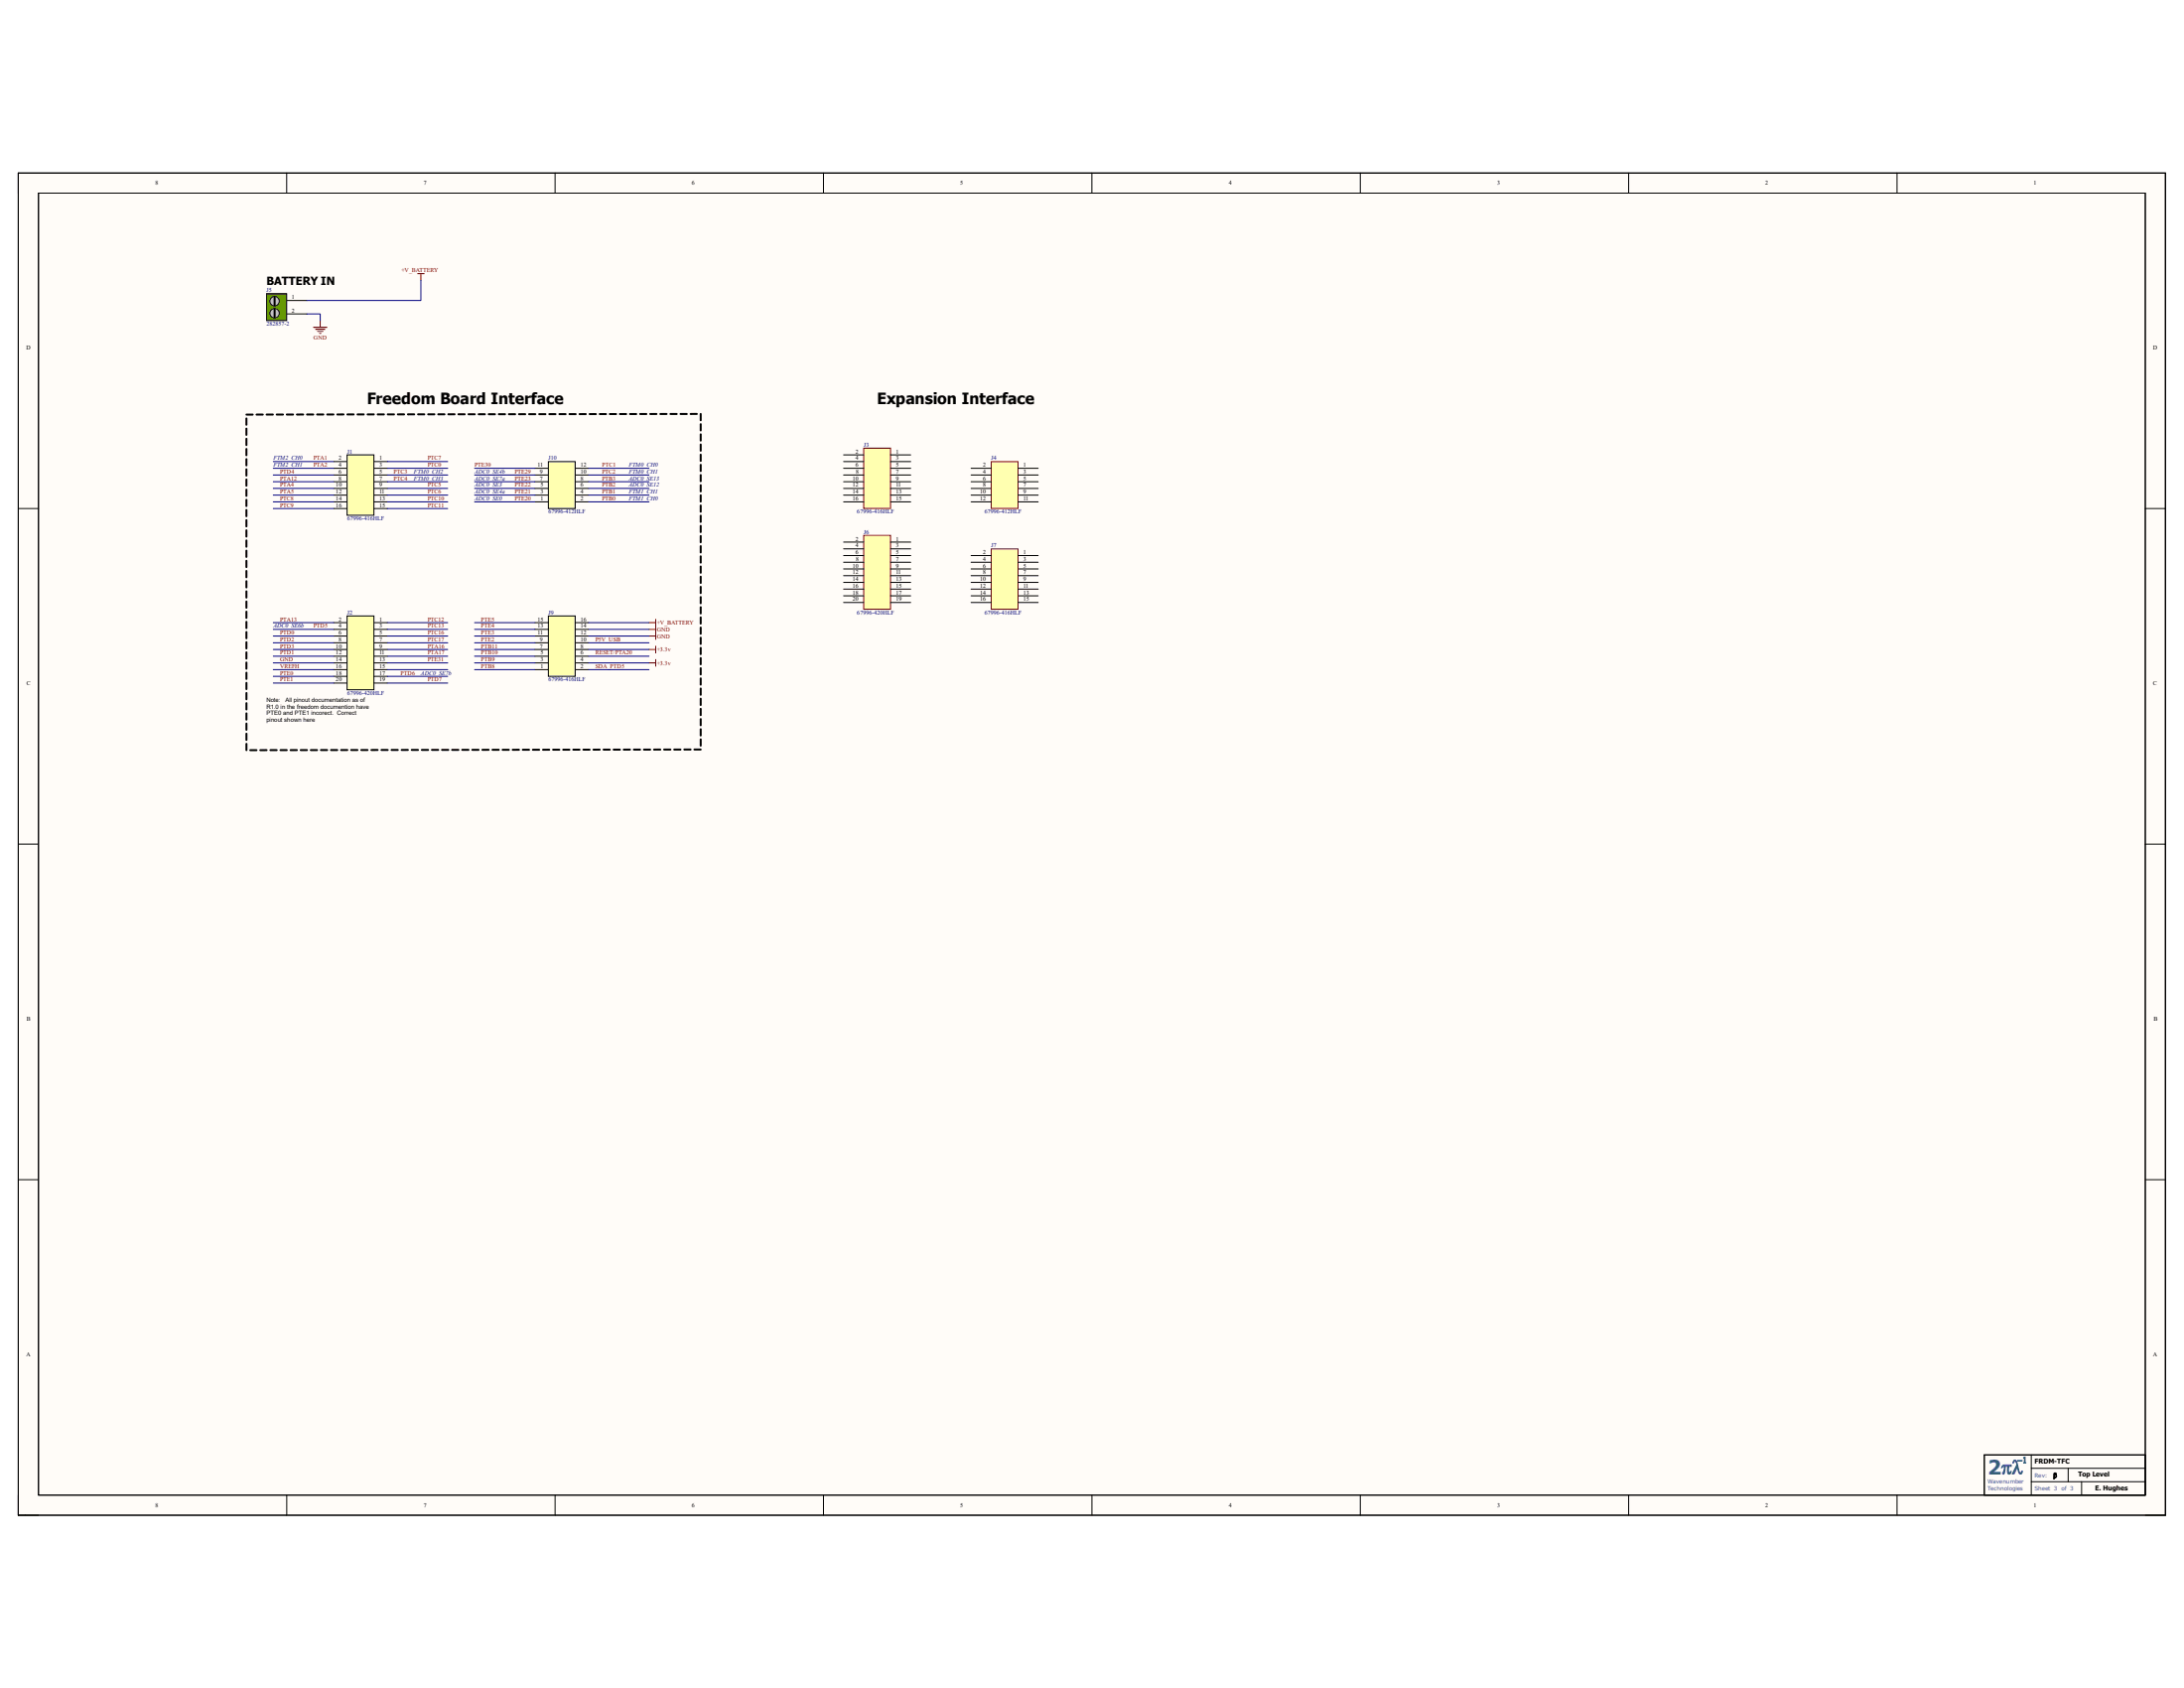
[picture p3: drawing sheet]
<svg xmlns="http://www.w3.org/2000/svg" width="279mm" height="216mm" viewBox="0 0 279 216" stroke-linecap="round" stroke-linejoin="round" font-family="sans-serif">
<path d="M2.3 22.1h274.7v171.7h-274.7z" fill-rule="evenodd" fill="#fffcf8"/>
<path d="M2.3 22.1h274.7v171.7h-274.7z" fill="none" stroke="#000" stroke-width=".13"/>
<path d="M4.9 24.7h269.5v166.5h-269.5z" fill-rule="evenodd" fill="#fffcf8"/>
<g fill="none" stroke="#000" stroke-width=".13">
<path d="M2.3 22.1h274.7v171.7h-274.7zM4.9 24.7h269.5v166.5h-269.5zM36.7 22.1v2.6M36.7 38.4h2.6M71 22.1v2.6M105.3 22.1v2.6M139.7 22.1v2.6M174 22.1v2.6M208.4 22.1v2.6M242.7 22.1v2.6M36.7 40.2h2.6M2.3 65h2.6"/>
<path d="M274.4 65h2.6M2.3 108h2.6M274.4 108h2.6M2.3 150.9h2.6M274.4 150.9h2.6M36.7 191.2v2.6M71 191.2v2.6M105.3 191.2v2.6M139.7 191.2v2.6M174 191.2v2.6M208.4 191.2v2.6M242.7 191.2v2.6"/>
<path d="M259.9 186.1v5.1M259.9 187.8h14.5M259.9 189.5h14.5M264.6 187.8v1.7M266.3 189.5v1.7M274.4 186.1h-20.5v5.1"/>
</g>
<path d="M34.1 37.6h2.6v3.4h-2.6z" fill-rule="evenodd" fill="#690"/>
<path d="M34.1 37.6h2.6v3.4h-2.6z" fill="none" stroke="#101010" stroke-width=".13"/>
<circle cx="35.1" cy="38.5" r=".6" fill="#c0c0c0"/>
<circle cx="35.1" cy="38.5" r=".6" fill="none" stroke="#101010" stroke-width=".13"/>
<path d="M35.1 38v1" fill="none" stroke="#000" stroke-width=".25"/>
<circle cx="35.1" cy="40.1" r=".6" fill="#c0c0c0"/>
<circle cx="35.1" cy="40.1" r=".6" fill="none" stroke="#101010" stroke-width=".13"/>
<path d="M35.1 39.6v1" fill="none" stroke="#000" stroke-width=".25"/>
<path d="M53.4 35h.9M53.8 35v.9" fill="none" stroke="#800000" stroke-width=".13"/>
<path d="M42.7 79.6h1.7M47.8 79.6h1.8M42.7 80.5h1.7M42.7 81.4h1.7M42.7 82.2h1.7M42.7 83.1h1.7M42.7 83.9h1.7M47.8 80.5h1.8M47.8 81.4h1.8M47.8 82.2h1.8M47.8 83.1h1.8M47.8 83.9h1.8" fill="none" stroke="#000" stroke-width=".13"/>
<path d="M44.4 78.8h3.4v9.4h-3.4z" fill-rule="evenodd" fill="#ffffb0"/>
<g fill="none" stroke="#000" stroke-width=".13">
<path d="M42.7 59h1.7M42.7 59.9h1.7M47.8 59h1.8M47.8 59.9h1.8M42.7 60.8h1.7M42.7 61.6h1.7M42.7 62.5h1.7M42.7 63.3h1.7M44.4 78.8h3.4v9.4h-3.4zM47.8 60.8h1.8M47.8 61.6h1.8M47.8 62.5h1.8"/>
<path d="M47.8 63.3h1.8M42.7 84.8h1.7M42.7 85.6h1.7M42.7 86.5h1.7M42.7 87.4h1.7M47.8 84.8h1.8M47.8 85.6h1.8M47.8 86.5h1.8M47.8 87.4h1.8"/>
</g>
<path d="M44.4 58.2h3.4v7.7h-3.4z" fill-rule="evenodd" fill="#ffffb0"/>
<g fill="none" stroke="#000" stroke-width=".13">
<path d="M44.4 58.2h3.4v7.7h-3.4zM68.4 59.9h1.8M73.6 59.9h1.7M42.7 64.2h1.7M42.7 65h1.7M47.8 64.2h1.8M47.8 65h1.8M68.4 64.2h1.8M68.4 63.3h1.8M68.4 62.5h1.8M68.4 61.6h1.8M68.4 60.8h1.8"/>
<path d="M73.6 64.2h1.7M73.6 63.3h1.7M73.6 62.5h1.7M73.6 61.6h1.7M73.6 60.8h1.7"/>
</g>
<path d="M70.2 59h3.4v6h-3.4z" fill-rule="evenodd" fill="#ffffb0"/>
<g fill="none" stroke="#000" stroke-width=".13">
<path d="M70.2 59h3.4v6h-3.4zM68.4 85.6h1.8M68.4 84.8h1.8M68.4 83.9h1.8M68.4 83.1h1.8M68.4 82.2h1.8M68.4 81.4h1.8M73.6 85.6h1.7M73.6 84.8h1.7M73.6 83.9h1.7M73.6 83.1h1.7M73.6 82.2h1.7"/>
<path d="M73.6 81.4h1.7"/>
</g>
<path d="M70.2 78.8h3.4v7.7h-3.4z" fill-rule="evenodd" fill="#ffffb0"/>
<path d="M68.4 79.6h1.8M70.2 78.8h3.4v7.7h-3.4zM73.6 79.6h1.7M68.4 80.5h1.8M73.6 80.5h1.7" fill="none" stroke="#000" stroke-width=".13"/>
<g fill="none" stroke="#000" stroke-width=".25">
<path d="M31.5 53.5v.8M31.5 54.8v.8M31.5 56.1v.8M31.5 57.4v.8M31.5 58.7v.8M31.5 53h.8M33.6 53h-.8M34.9 53h-.8M35.4 53h.8M36.7 53h.8M38.8 53h-.8M39.3 53h.8"/>
<path d="M40.6 53h.8M42.7 53h-.8M44 53h-.9M44.4 53h.8M45.7 53h.8M47.8 53h-.8M48.3 53h.8M49.6 53h.8M51.7 53h-.8M53 53h-.8M53.5 53h.8M54.8 53h.8"/>
<path d="M56.9 53h-.8M58.2 53h-.8M58.6 53h.9M59.9 53h.8M62 53h-.8M62.5 53h.8M63.8 53h.8M65.9 53h-.8M67.2 53h-.8M67.7 53h.8M69 53h.8M71.1 53h-.8"/>
<path d="M71.6 53h.8M72.9 53h.8M74.9 53h-.8M76.2 53h-.8M76.7 53h.8M78 53h.8M80.1 53h-.8M80.6 53h.8M81.9 53h.8M84 53h-.8M85.3 52.9l-.8 .1M85.8 52.9h.8"/>
<path d="M87.1 52.9h.8M89.2 52.9h-.9M89.6 52.9v.9M89.6 54.2v.9M89.6 55.5v.9M89.6 56.8v.9M89.6 58.1v.9M89.6 59.4v.9M31.5 60v.8M31.5 61.3v.8M31.5 62.6v.8M31.5 63.9v.8"/>
<path d="M31.5 65.2v.8M31.5 66.5v.8M31.5 67.8v.8M31.5 69.1v.8M31.5 70.4v.8M31.5 71.7v.8M31.5 73v.8M31.5 74.3v.8M31.5 75.6v.8M31.5 76.9v.8M31.5 78.2v.8M31.5 79.5v.8"/>
<path d="M89.6 60.7v.9M89.6 62.1v.8M89.6 63.3v.9M89.6 64.6v.9M89.6 66v.8M89.6 67.3v.8M89.6 68.6v.8M89.6 69.8v.9M89.6 71.2v.8M89.6 72.5v.8M89.6 73.8v.8M89.6 75.1v.8"/>
<path d="M89.6 76.4v.8M89.6 77.7v.8M89.6 79v.8M31.5 80.8v.8M31.5 82.1v.8M31.5 83.4v.8M31.5 84.7v.8M31.5 86v.8M31.5 87.3v.8M31.5 88.6v.8M31.5 89.9v.8M31.5 91.2v.8"/>
<path d="M31.5 92.5v.9M31.5 93.8v.8M31.5 95.1v.8M32 95.9h.8M34.1 95.9h-.8M34.6 95.9h.8M35.9 95.9h.8M38 95.9h-.8M38.5 95.9h.8M39.8 95.9h.8M41.1 95.9h.8M42.3 95.9h.8"/>
<path d="M44.4 95.9h-.8M44.9 95.9h.8M46.2 95.9h.8M48.3 95.9h-.8M48.8 95.9h.8M50.1 95.9h.8M52.2 95.9h-.8M52.7 95.9h.8M54 95.9h.8M55.3 95.9h.8M56.5 95.9h.9M57.8 95.9h.8"/>
<path d="M59.1 95.9h.8M60.4 95.9h.8M62.5 95.9h-.8M63 95.9h.8M64.3 95.9h.8M66.4 95.9h-.8M66.9 95.9h.8M68.2 95.9h.8M70.3 95.9h-.8M70.8 95.9h.8M72 95.9h.9M73.3 95.9h.8"/>
<path d="M74.6 95.9h.8M76.7 95.9h-.8M77.2 95.9h.8M78.5 95.9h.8M80.6 95.9h-.8M81.1 95.9h.8M82.4 95.9h.8M84.5 95.9h-.8M85 95.9h.8M86.2 95.9h.9M87.5 95.9h.8M88.8 95.9h.8"/>
<path d="M89.6 80.3v.8M89.6 81.6v.8M89.6 82.9v.8M89.6 84.2v.8M89.6 85.5v.8M89.6 86.8v.8M89.6 88.1v.8M89.6 89.4v.8M89.6 90.7v.8M89.6 92v.8M89.6 93.3v.8M89.6 94.6v.8"/>
</g>
<g fill="none" stroke="#800000" stroke-width=".13">
<path d="M40.1 41.9h1.7M40.4 42.1h1.2M40.6 42.4h.7M40.9 42.6h.2M41 41v.9M83 79.6h.9M83.9 79.2v2.6M83 84.8h.9M83 83.1h.9M83 80.5h.9M83 81.4h.9M83.9 82.6v.9"/>
<path d="M83.9 84.4v.8"/>
</g>
<path d="M126.8 59h3.4v6h-3.4z" fill-rule="evenodd" fill="#ffffb0"/>
<path d="M126.8 59h3.4v6h-3.4z" fill="none" stroke="#800000" stroke-width=".13"/>
<path d="M124.2 59.9h2.6M130.2 59.9h2.6M124.2 60.8h2.6M124.2 61.6h2.6M124.2 62.5h2.6M124.2 63.3h2.6M124.2 64.2h2.6M130.2 60.8h2.6M130.2 61.6h2.6M130.2 62.5h2.6M130.2 63.3h2.6M130.2 64.2h2.6" fill="none" stroke="#000" stroke-width=".13"/>
<path d="M126.8 70.2h3.4v7.7h-3.4z" fill-rule="evenodd" fill="#ffffb0"/>
<path d="M126.8 70.2h3.4v7.7h-3.4z" fill="none" stroke="#800000" stroke-width=".13"/>
<g fill="none" stroke="#000" stroke-width=".13">
<path d="M124.2 71.1h2.6M124.2 71.9h2.6M124.2 72.8h2.6M124.2 73.6h2.6M124.2 74.5h2.6M124.2 75.3h2.6M124.2 76.2h2.6M124.2 77.1h2.6M130.2 71.1h2.6M130.2 71.9h2.6M130.2 72.8h2.6M130.2 73.6h2.6"/>
<path d="M130.2 74.5h2.6M130.2 75.3h2.6M130.2 76.2h2.6M130.2 77.1h2.6"/>
</g>
<path d="M110.5 68.5h3.4v9.4h-3.4z" fill-rule="evenodd" fill="#ffffb0"/>
<path d="M110.5 68.5h3.4v9.4h-3.4z" fill="none" stroke="#800000" stroke-width=".13"/>
<g fill="none" stroke="#000" stroke-width=".13">
<path d="M107.9 69.3h2.6M107.9 70.2h2.6M107.9 71.1h2.6M107.9 71.9h2.6M107.9 72.8h2.6M107.9 73.6h2.6M107.9 74.5h2.6M107.9 75.3h2.6M107.9 76.2h2.6M107.9 77.1h2.6M113.9 69.3h2.6M113.9 70.2h2.6"/>
<path d="M113.9 71.1h2.6M113.9 71.9h2.6M113.9 72.8h2.6M113.9 73.6h2.6M113.9 74.5h2.6M113.9 75.3h2.6M113.9 76.2h2.6M113.9 77.1h2.6"/>
</g>
<path d="M110.5 57.3h3.4v7.7h-3.4z" fill-rule="evenodd" fill="#ffffb0"/>
<path d="M110.5 57.3h3.4v7.7h-3.4z" fill="none" stroke="#800000" stroke-width=".13"/>
<g fill="none" stroke="#000" stroke-width=".13">
<path d="M107.9 58.2h2.6M107.9 59h2.6M107.9 59.9h2.6M113.9 58.2h2.6M113.9 59h2.6M113.9 59.9h2.6M107.9 60.8h2.6M107.9 61.6h2.6M107.9 62.5h2.6M107.9 63.3h2.6M107.9 64.2h2.6M113.9 60.8h2.6"/>
<path d="M113.9 61.6h2.6M113.9 62.5h2.6M113.9 63.3h2.6M113.9 64.2h2.6"/>
</g>
<g fill="none" stroke="#000080" stroke-width=".13">
<path d="M53.8 35.9v2.5h-14.5M35 59h7.7M35 59.9h7.7M39.3 40.2h1.7v.8M49.6 59h7.7M49.6 59.9h7.7M60.7 59.9h7.7M75.3 59.9h7.7M35 60.8h7.7M35 61.6h7.7M35 62.5h7.7M35 63.3h7.7"/>
<path d="M35 64.2h7.7M35 65h7.7M35 79.6h7.7M49.6 60.8h7.7M49.6 61.6h7.7M49.6 62.5h7.7M49.6 63.3h7.7M49.6 64.2h7.7M49.6 65h7.7M49.6 79.6h7.7M60.7 60.8h7.7M60.7 61.6h7.7"/>
<path d="M60.7 62.5h7.7M60.7 63.3h7.7M60.7 64.2h7.7M60.7 79.6h7.7M75.3 60.8h7.7M75.3 61.6h7.7M75.3 62.5h7.7M75.3 63.3h7.7M75.3 64.2h7.7M75.3 79.6h7.7M35 80.5h7.7M35 81.4h7.7"/>
<path d="M35 82.2h7.7M35 83.1h7.7M35 83.9h7.7M35 84.8h7.7M35 85.6h7.7M35 86.5h7.7M35 87.4h7.7M49.6 80.5h7.7M49.6 81.4h7.7M49.6 82.2h7.7M49.6 83.1h7.7M49.6 83.9h7.7"/>
<path d="M49.6 84.8h7.7M49.6 85.6h7.7M49.6 86.5h7.7M49.6 87.4h7.7M60.7 80.5h7.7M60.7 81.4h7.7M60.7 82.2h7.7M60.7 83.1h7.7M60.7 83.9h7.7M60.7 84.8h7.7M60.7 85.6h7.7M75.3 80.5h7.7"/>
<path d="M75.3 81.4h7.7M75.3 82.2h7.7M75.3 83.1h7.7M75.3 83.9h7.7M75.3 84.8h7.7M75.3 85.6h7.7"/>
</g>
<text font-size="2.5" fill="#369" x="254.3" y="188.6">2pl</text>
<g font-size="2">
<text x="46.9" y="51.7">Freedom Board Interface</text>
<text x="112.2" y="51.7">Expansion Interface</text>
</g>
<text font-size="1.4" x="34.1" y="36.4">BATTERY IN</text>
<text font-size="1.1" fill="#369" x="258.1" y="187.1">-1</text>
<g font-size=".8">
<text x="19.9" y="23.7">8</text>
<text x="54.2" y="23.7">7</text>
<text x="88.5" y="23.7">6</text>
<text x="122.9" y="23.7">5</text>
<text x="157.2" y="23.7">4</text>
<text x="191.5" y="23.7">3</text>
<text x="225.8" y="23.7">2</text>
<text x="260.1" y="23.7">1</text>
<text x="37.3" y="38.3">1</text>
<text x="37.3" y="40">2</text>
<text x="3.3" y="44.7">D</text>
<text x="275.5" y="44.7">D</text>
<text x="43.3" y="58.8">2</text>
<text x="43.3" y="59.7">4</text>
<text x="48.5" y="58.8">1</text>
<text x="48.5" y="59.7">3</text>
<text x="68.8" y="59.7">11</text>
<text x="74.3" y="59.7">12</text>
<text x="109.4" y="58">2</text>
<text x="109.4" y="58.8">4</text>
<text x="109.4" y="59.7">6</text>
<text x="114.6" y="58">1</text>
<text x="114.6" y="58.8">3</text>
<text x="114.6" y="59.7">5</text>
<text x="125.8" y="59.7">2</text>
<text x="130.9" y="59.7">1</text>
<text x="43" y="62.3">10</text>
<text x="43" y="63.2">12</text>
<text x="43" y="64">14</text>
<text x="43" y="64.9">16</text>
<text x="43.3" y="60.6">6</text>
<text x="43.3" y="61.4">8</text>
<text x="48.5" y="60.6">5</text>
<text x="48.5" y="61.4">7</text>
<text x="48.5" y="62.3">9</text>
<text x="48.5" y="63.2">11</text>
<text x="48.5" y="64">13</text>
<text x="48.5" y="64.9">15</text>
<text x="69.1" y="61.4">7</text>
<text x="69.1" y="60.6">9</text>
<text x="69.1" y="63.2">3</text>
<text x="69.1" y="62.3">5</text>
<text x="69.2" y="64">1</text>
<text x="74.3" y="64">2</text>
<text x="74.3" y="63.2">4</text>
<text x="74.3" y="62.3">6</text>
<text x="74.3" y="61.4">8</text>
<text x="74.3" y="60.6">10</text>
<text x="109.1" y="61.4">10</text>
<text x="109.1" y="62.3">12</text>
<text x="109.1" y="63.2">14</text>
<text x="109.1" y="64">16</text>
<text x="109.5" y="60.6">8</text>
<text x="114.6" y="60.6">7</text>
<text x="114.6" y="61.4">9</text>
<text x="114.6" y="62.3">11</text>
<text x="114.6" y="63.2">13</text>
<text x="114.6" y="64">15</text>
<text x="125.3" y="63.2">10</text>
<text x="125.3" y="64">12</text>
<text x="125.7" y="60.6">4</text>
<text x="125.7" y="61.4">6</text>
<text x="125.8" y="62.3">8</text>
<text x="130.9" y="60.6">3</text>
<text x="130.9" y="61.4">5</text>
<text x="130.9" y="62.3">7</text>
<text x="130.9" y="63.2">9</text>
<text x="130.9" y="64">11</text>
<text x="109.4" y="69.2">2</text>
<text x="109.4" y="70">4</text>
<text x="109.4" y="70.9">6</text>
<text x="109.5" y="71.7">8</text>
<text x="114.6" y="69.2">1</text>
<text x="114.6" y="70">3</text>
<text x="114.6" y="70.9">5</text>
<text x="114.6" y="71.7">7</text>
<text x="125.7" y="71.7">4</text>
<text x="125.8" y="70.9">2</text>
<text x="130.9" y="70.9">1</text>
<text x="130.9" y="71.7">3</text>
<text x="109.1" y="72.6">10</text>
<text x="109.1" y="73.4">12</text>
<text x="109.1" y="74.3">14</text>
<text x="109.1" y="75.2">16</text>
<text x="109.1" y="76">18</text>
<text x="109.1" y="76.9">20</text>
<text x="114.6" y="72.6">9</text>
<text x="114.6" y="73.4">11</text>
<text x="114.6" y="74.3">13</text>
<text x="114.6" y="75.2">15</text>
<text x="114.6" y="76">17</text>
<text x="114.6" y="76.9">19</text>
<text x="125.3" y="74.3">10</text>
<text x="125.3" y="75.2">12</text>
<text x="125.3" y="76">14</text>
<text x="125.3" y="76.9">16</text>
<text x="125.7" y="72.6">6</text>
<text x="125.8" y="73.4">8</text>
<text x="130.9" y="72.6">5</text>
<text x="130.9" y="73.4">7</text>
<text x="130.9" y="74.3">9</text>
<text x="130.9" y="75.2">11</text>
<text x="130.9" y="76">13</text>
<text x="130.9" y="76.9">15</text>
<text x="43" y="82.9">10</text>
<text x="43" y="83.7">12</text>
<text x="43.3" y="79.5">2</text>
<text x="43.3" y="80.3">4</text>
<text x="43.3" y="81.2">6</text>
<text x="43.3" y="82">8</text>
<text x="48.5" y="79.5">1</text>
<text x="48.5" y="80.3">3</text>
<text x="48.5" y="81.2">5</text>
<text x="48.5" y="82">7</text>
<text x="48.5" y="82.9">9</text>
<text x="48.5" y="83.7">11</text>
<text x="68.7" y="80.3">13</text>
<text x="68.7" y="79.5">15</text>
<text x="68.8" y="81.2">11</text>
<text x="69.1" y="82.9">7</text>
<text x="69.1" y="82">9</text>
<text x="69.1" y="83.7">5</text>
<text x="74.3" y="83.7">6</text>
<text x="74.3" y="82.9">8</text>
<text x="74.3" y="82">10</text>
<text x="74.3" y="81.2">12</text>
<text x="74.3" y="80.3">14</text>
<text x="74.3" y="79.5">16</text>
<text x="3.4" y="87.6">C</text>
<text x="34.1" y="89.7">Note:</text>
<text x="36.5" y="89.7">All pinout documentation as of</text>
<text x="43" y="84.6">14</text>
<text x="43" y="85.5">16</text>
<text x="43" y="86.3">18</text>
<text x="43" y="87.2">20</text>
<text x="48.5" y="84.6">13</text>
<text x="48.5" y="85.5">15</text>
<text x="48.5" y="86.3">17</text>
<text x="48.5" y="87.2">19</text>
<text x="69.1" y="84.6">3</text>
<text x="69.2" y="85.5">1</text>
<text x="74.3" y="85.5">2</text>
<text x="74.3" y="84.6">4</text>
<text x="275.5" y="87.6">C</text>
<text x="34.1" y="90.6">R1.0 in the freedom documention have</text>
<text x="34.1" y="91.5">PTE0 and PTE1 incorect. Correct</text>
<text x="34.1" y="92.3">pinout shown here</text>
<text x="3.4" y="130.5">B</text>
<text x="275.5" y="130.5">B</text>
<text x="3.3" y="173.4">A</text>
<text x="275.5" y="173.4">A</text>
<text x="260.3" y="187.2">FRDM-TFC</text>
<text x="262.7" y="189">b</text>
<text x="265.9" y="188.9">Top Level</text>
<text x="268" y="190.6">E. Hughes</text>
<text x="19.9" y="192.7">8</text>
<text x="54.2" y="192.7">7</text>
<text x="88.5" y="192.7">6</text>
<text x="122.9" y="192.7">5</text>
<text x="157.2" y="192.7">4</text>
<text x="191.5" y="192.7">3</text>
<text x="225.8" y="192.7">2</text>
<text x="260.1" y="192.7">1</text>
</g>
<g font-size=".8" fill="#800000">
<text x="51.4" y="34.8">+V_BATTERY</text>
<text x="40.1" y="43.4">GND</text>
<text x="40.1" y="58.8">PTA1</text>
<text x="40.1" y="59.7">PTA2</text>
<text x="54.7" y="59.7">PTC0</text>
<text x="54.7" y="58.8">PTC7</text>
<text x="60.7" y="59.7">PTE30</text>
<text x="77" y="59.7">PTC1</text>
<text x="35.8" y="60.6">PTD4</text>
<text x="35.8" y="61.4">PTA12</text>
<text x="35.8" y="62.3">PTA4</text>
<text x="35.8" y="63.2">PTA5</text>
<text x="35.8" y="64">PTC8</text>
<text x="35.8" y="64.9">PTC9</text>
<text x="50.4" y="60.6">PTC3</text>
<text x="50.4" y="61.4">PTC4</text>
<text x="54.7" y="64">PTC10</text>
<text x="54.7" y="64.9">PTC11</text>
<text x="54.7" y="62.3">PTC5</text>
<text x="54.7" y="63.2">PTC6</text>
<text x="65.8" y="64">PTE20</text>
<text x="65.8" y="63.2">PTE21</text>
<text x="65.8" y="62.3">PTE22</text>
<text x="65.8" y="61.4">PTE23</text>
<text x="65.8" y="60.6">PTE29</text>
<text x="77" y="60.6">PTC2</text>
<text x="77" y="64">PTB0</text>
<text x="77" y="63.2">PTB1</text>
<text x="77" y="62.3">PTB2</text>
<text x="77" y="61.4">PTB3</text>
<text x="35.8" y="79.5">PTA13</text>
<text x="35.8" y="81.2">PTD0</text>
<text x="35.8" y="83.7">PTD1</text>
<text x="35.8" y="82">PTD2</text>
<text x="35.8" y="82.9">PTD3</text>
<text x="40.1" y="80.3">PTD5</text>
<text x="54.7" y="79.5">PTC12</text>
<text x="54.7" y="80.3">PTC13</text>
<text x="54.7" y="81.2">PTC16</text>
<text x="54.7" y="82">PTC17</text>
<text x="54.7" y="82.9">PTA16</text>
<text x="54.7" y="83.7">PTA17</text>
<text x="61.6" y="82">PTE2</text>
<text x="61.6" y="81.2">PTE3</text>
<text x="61.6" y="80.3">PTE4</text>
<text x="61.6" y="79.5">PTE5</text>
<text x="61.6" y="83.7">PTB10</text>
<text x="61.6" y="82.9">PTB11</text>
<text x="76.2" y="83.7">RESET/PTA20</text>
<text x="76.2" y="82">P5V_USB</text>
<text x="84" y="83.3">+3.3v</text>
<text x="84" y="80.7">GND</text>
<text x="84" y="81.6">GND</text>
<text x="84" y="79.9">+V_BATTERY</text>
<text x="35.8" y="84.6">GND</text>
<text x="35.8" y="85.5">VREFH</text>
<text x="35.8" y="86.3">PTE0</text>
<text x="35.8" y="87.2">PTE1</text>
<text x="51.3" y="86.3">PTD6</text>
<text x="54.7" y="84.6">PTE31</text>
<text x="54.7" y="87.2">PTD7</text>
<text x="61.6" y="85.5">PTB8</text>
<text x="61.6" y="84.6">PTB9</text>
<text x="76.2" y="85.5">SDA_PTD5</text>
<text x="84" y="85">+3.3v</text>
</g>
<g font-size=".8" fill="#000080">
<text x="34.1" y="37.4">J5</text>
<text x="34.1" y="41.7">282857-2</text>
<text x="35" y="58.8">FTM2_CH0</text>
<text x="35" y="59.7">FTM2_CH1</text>
<text x="44.4" y="58">J1</text>
<text x="70.1" y="58.8">J10</text>
<text x="80.4" y="59.7">FTM0_CH0</text>
<text x="110.5" y="57.2">J3</text>
<text x="126.8" y="58.8">J4</text>
<text x="53" y="60.6">FTM0_CH2</text>
<text x="53" y="61.4">FTM0_CH3</text>
<text x="60.7" y="60.6">ADC0_SE4b</text>
<text x="60.7" y="64">ADC0_SE0</text>
<text x="60.7" y="62.3">ADC0_SE3</text>
<text x="60.7" y="63.2">ADC0_SE4a</text>
<text x="60.7" y="61.4">ADC0_SE7a</text>
<text x="70.1" y="65.7">67996-412HLF</text>
<text x="80.4" y="60.6">FTM0_CH1</text>
<text x="80.4" y="64">FTM1_CH0</text>
<text x="80.4" y="63.2">FTM1_CH1</text>
<text x="80.4" y="62.3">ADC0_SE12</text>
<text x="80.4" y="61.4">ADC0_SE13</text>
<text x="109.6" y="65.7">67996-416HLF</text>
<text x="125.9" y="65.7">67996-412HLF</text>
<text x="44.4" y="66.6">67996-416HLF</text>
<text x="110.5" y="68.3">J6</text>
<text x="126.8" y="70">J7</text>
<text x="35" y="80.3">ADC0_SE6b</text>
<text x="44.4" y="78.6">J2</text>
<text x="70.1" y="78.6">J9</text>
<text x="109.6" y="78.6">67996-420HLF</text>
<text x="125.9" y="78.6">67996-416HLF</text>
<text x="44.4" y="88.9">67996-420HLF</text>
<text x="53.8" y="86.3">ADC0_SE7b</text>
<text x="70.1" y="87.2">67996-416HLF</text>
</g>
<g font-size=".7" fill="#369">
<text x="254.3" y="189.8">Wavenumber</text>
<text x="254.3" y="190.6">Technologies</text>
<text x="260.3" y="188.9">Rev:</text>
<text x="260.3" y="190.6">Sheet 3 of 3</text>
</g>
</svg>
